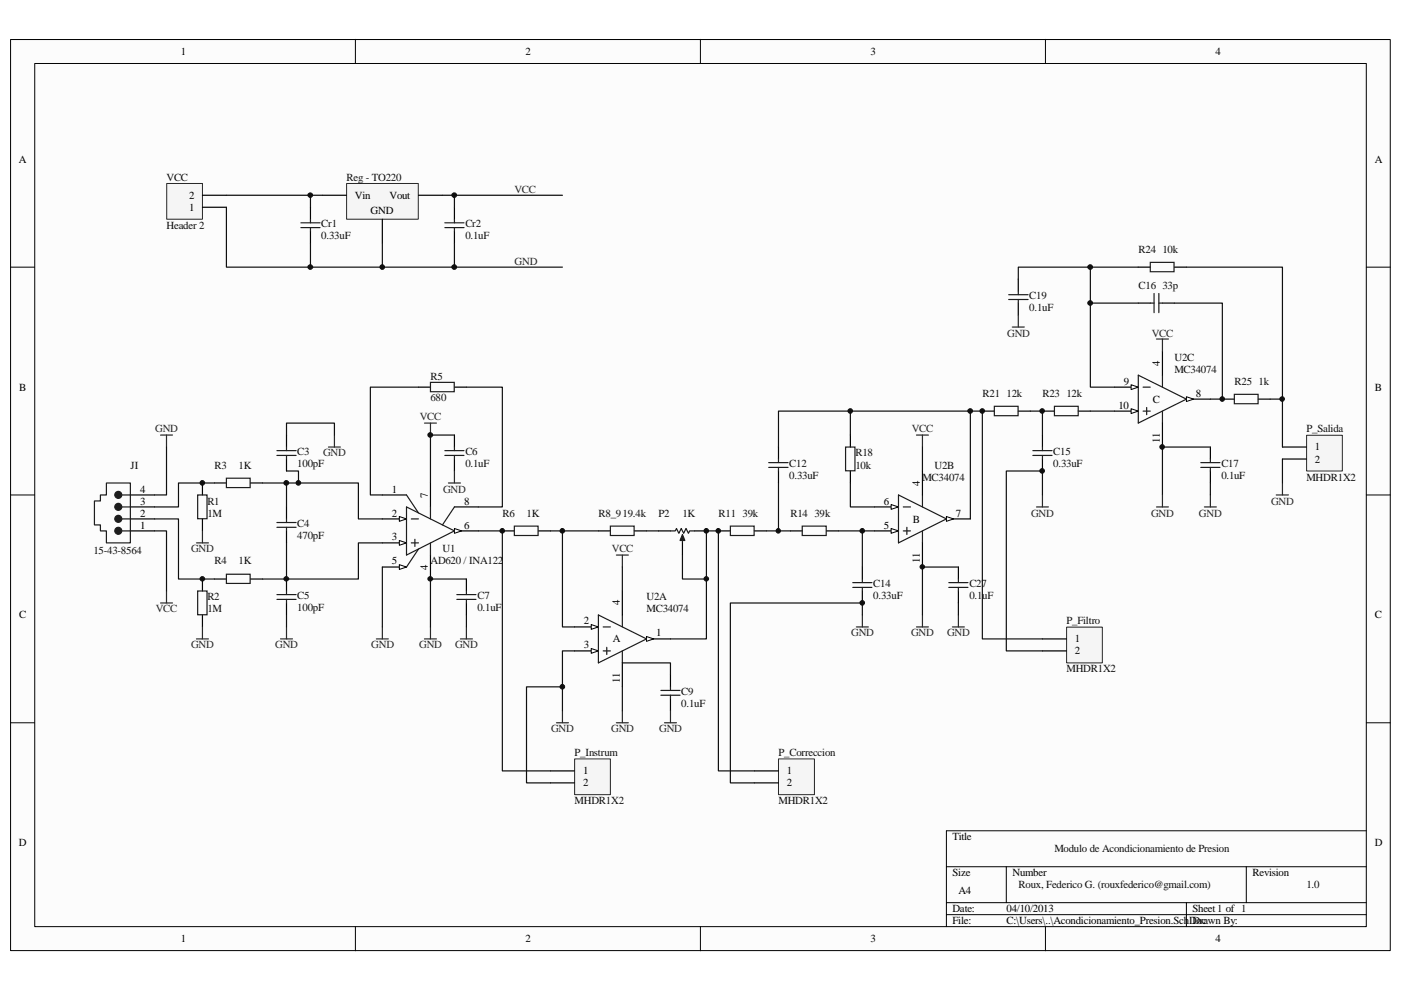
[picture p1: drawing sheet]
<svg xmlns="http://www.w3.org/2000/svg" width="297mm" height="210mm" viewBox="0 0 297 210" stroke-linecap="round" stroke-linejoin="round" font-family="sans-serif">
<path d="M2.3 8.4h292.5v193.1h-292.5z" fill="#fcfcfc"/>
<path d="M2.2 8.4h292.6v193.1h-292.6z" fill="none" stroke="#000" stroke-width=".21"/>
<path d="M7.4 13.5h282.3v183h-282.3z" fill="#fcfcfc"/>
<g fill="none" stroke="#000" stroke-width=".21">
<path d="M7.4 13.5h282.3v183h-282.3zM75.3 8.3v5.1M148.5 8.3v5.1M221.7 8.3v5.1M2.2 56.6h5.1M289.7 56.6h5.1M2.2 104.9h5.1M289.7 104.9h5.1M2.2 153.2h5.1M289.7 153.2h5.1M289.7 176.1h-89v20.4M75.3 196.5v5.1"/>
<path d="M148.5 196.5v5.1M200.7 183.8h89M200.7 191.4h89M200.7 193.9h89M213.4 183.8v7.6M221.7 196.5v5.1M251.5 191.4v5.1M264.2 183.8v7.6"/>
</g>
<g fill="none" stroke="#000" stroke-width=".25">
<path d="M60.7 92.2v2.6M60.7 97.3v2.6M42.9 102.4v2.5M42.9 110v2.6M45.5 102.4h2.5M53.1 102.4h2.6M60.7 107.5v2.5M60.7 112.6v2.5M81.1 104.9h5.1M81.1 110h5.1M42.9 122.8v2.5M42.9 130.4v2.5"/>
<path d="M45.5 122.8h2.5M53.1 122.8h2.6M60.7 122.8v2.5M60.7 127.8v2.6"/>
</g>
<g fill="none" stroke="#1c1c1c" stroke-width=".25">
<path d="M58.7 95.5h4.1M58.7 96.6h4.1M60.7 94.8v.7M60.7 96.6v.7M41.9 104.9h2v5.1h-2zM48 101.4h5v2h-5zM58.7 110.8h4.1M58.7 111.8h4.1M60.7 110v.8M60.7 111.8v.8M41.9 125.3h2v5h-2zM48 121.8h5v1.9h-5z"/>
<path d="M58.7 126.1h4.1M58.7 127.1h4.1M60.7 125.3v.8M60.7 127.1v.7"/>
</g>
<path d="M69.6 94.8h2.6M70.9 92.2v2.6M41.7 115.1h2.5M42.9 112.6v2.5M41.7 135.5h2.5M42.9 132.9v2.6M59.5 135.5h2.5M60.7 132.9v2.6" fill="none" stroke="#262626" stroke-width=".25"/>
<path d="M60.7 92.2v-2.5h10.2v2.5M60.7 130.4v2.5" fill="none" stroke="#0e0e0e" stroke-width=".25"/>
<path d="M84.7 109.5l1.5 .5-1.5 .5z" fill="#fcfcfc"/>
<path d="M84.7 109.5l1.5 .5-1.5 .5z" fill="none" stroke="#000" stroke-width=".21"/>
<path d="M81.1 115.1h5.1" fill="none" stroke="#000" stroke-width=".25"/>
<path d="M84.7 114.6l1.5 .5-1.5 .5z" fill="#fcfcfc"/>
<path d="M84.7 114.6l1.5 .5-1.5 .5z" fill="none" stroke="#000" stroke-width=".21"/>
<path d="M91.3 117.7v5.1M81.1 120.2h5.1" fill="none" stroke="#000" stroke-width=".25"/>
<path d="M84.7 119.7l1.5 .5-1.5 .5z" fill="#fcfcfc"/>
<path d="M84.7 119.7l1.5 .5-1.5 .5z" fill="none" stroke="#000" stroke-width=".21"/>
<path d="M96.3 112.6h5.1" fill="none" stroke="#000" stroke-width=".25"/>
<path d="M96.3 112.1l1.6 .5-1.6 .5z" fill="#fcfcfc"/>
<path d="M96.3 112.1l1.6 .5-1.6 .5z" fill="none" stroke="#000" stroke-width=".21"/>
<path d="M88.7 82.1h2.6M96.3 82.1h2.6M96.3 92.2v2.6M96.3 97.3v2.6M91.3 102.4v5.1M96.3 107.5h5.1M106.5 112.6h2.5M114.2 112.6h2.5M98.9 122.8v2.5M98.9 127.8v2.6M121.8 132.9h5.1" fill="none" stroke="#000" stroke-width=".25"/>
<g fill="none" stroke="#1c1c1c" stroke-width=".25">
<path d="M91.3 81.1h5v2h-5zM94.3 96.6h4.1M94.3 95.5h4.1M96.3 94.8v.7M96.3 96.6v.7M86.2 107.5l10.1 5.1-10.1 5.1zM86.2 104.9l2.5 3.9M87.2 110h1.5M87.2 115.1h1.5M88 114.3v1.6M88.7 116.4l-2.5 3.8M91.3 107.5v2.5"/>
<path d="M91.3 115.1v2.6M96.3 107.5l-2.5 3.8M109 111.5h5.1v2h-5.1zM96.9 127.1h4M96.9 126.1h4M98.9 125.3v.8M98.9 127.1v.7"/>
</g>
<path d="M88.7 82.1h-10.2v22.8h2.6M96.3 92.2h-5v10.2M98.9 82.1h7.6v25.4h-5.1M55.7 102.4h20.3v7.6h5.1M81.1 120.2v12.7M98.9 122.8h-7.6v10.1M98.9 130.4v2.5" fill="none" stroke="#0e0e0e" stroke-width=".25"/>
<path d="M90 89.7h2.5M91.3 89.7v2.5M96.3 99.9v2.5M95.1 102.4h2.5M79.8 135.5h2.5M81.1 132.9v2.6M90 135.5h2.5M91.3 132.9v2.6M97.6 135.5h2.6M98.9 132.9v2.6" fill="none" stroke="#262626" stroke-width=".25"/>
<path d="M125.3 132.4l1.6 .5-1.6 .5z" fill="#fcfcfc"/>
<path d="M125.3 132.4l1.6 .5-1.6 .5z" fill="none" stroke="#000" stroke-width=".21"/>
<path d="M121.8 138h5.1" fill="none" stroke="#000" stroke-width=".25"/>
<path d="M125.3 137.5l1.6 .5-1.6 .5z" fill="#fcfcfc"/>
<path d="M125.3 137.5l1.6 .5-1.6 .5z" fill="none" stroke="#000" stroke-width=".21"/>
<path d="M137.1 135.5h5.1" fill="none" stroke="#000" stroke-width=".25"/>
<path d="M137.1 135l1.5 .5-1.5 .5z" fill="#fcfcfc"/>
<path d="M137.1 135l1.5 .5-1.5 .5z" fill="none" stroke="#000" stroke-width=".21"/>
<path d="M129.4 111.5h5v2h-5zM144.7 113.8v1.3M126.9 130.4l10.2 5.1-10.2 5zM127.9 132.9h1.5M127.9 138h1.5M128.6 137.2v1.6M131.9 130.4v2.5M131.9 138v2.5" fill="none" stroke="#1c1c1c" stroke-width=".25"/>
<path d="M126.9 112.6h2.5M134.5 112.6h2.6M139.6 112.6h2.6M147.2 112.6h2.6M131.9 125.3v5.1M131.9 140.5v5.1" fill="none" stroke="#000" stroke-width=".25"/>
<path d="M144.7 113.3l.5 1.3h-1z" fill="#1c1c1c"/>
<g fill="none" stroke="#1c1c1c" stroke-width=".25">
<path d="M163 99.1h4.1M163 98.1h4.1M165.1 97.3v.8M165.1 99.1v.8M179.3 94.8h2v5h-2zM210.8 86.1h5.1v2h-5.1zM142.2 112.6h1l.2-.5 .5 1 .5-1 .5 1 .6-1 .5 1 .2-.5h1M144.7 113.3l.5 1.3h-1zM154.9 111.5h5v2h-5zM170.1 111.5h5.1v2h-5.1zM140.1 147.4h4.1M140.1 146.4h4.1"/>
<path d="M142.2 145.6v.8M142.2 147.4v.8"/>
</g>
<g fill="none" stroke="#000" stroke-width=".25">
<path d="M165.1 94.8v2.5M165.1 99.9v2.5M180.3 92.2v2.6M180.3 99.9v2.5M208.3 87.2h2.5M215.9 87.2h2.6M144.7 115.1v2.6M152.3 112.6h2.6M159.9 112.6h2.6M167.6 112.6h2.5M175.2 112.6h2.6M185.4 112.6h5.1"/>
<path d="M142.2 143.1v2.5M142.2 148.2v2.5"/>
</g>
<path d="M180.3 87.2v5M116.7 112.6h10.2M119.2 112.6v20.3h2.6M144.7 117.7v5.1h5.1M162.5 112.6h5.1M165.1 102.4v10.2M121.8 138h-2.6v12.7M131.9 120.2v5.1M131.9 140.5h10.3v2.6M131.9 145.6v5.1" fill="none" stroke="#0e0e0e" stroke-width=".25"/>
<path d="M130.7 117.7h2.5M131.9 117.7v2.5M118 153.2h2.5M119.2 150.7v2.5M130.7 153.2h2.5M131.9 150.7v2.5M140.9 153.2h2.5M142.2 150.7v2.5" fill="none" stroke="#262626" stroke-width=".25"/>
<path d="M188.9 112.1l1.6 .5-1.6 .5z" fill="#fcfcfc"/>
<path d="M188.9 112.1l1.6 .5-1.6 .5z" fill="none" stroke="#000" stroke-width=".21"/>
<path d="M185.4 107.5h5.1" fill="none" stroke="#000" stroke-width=".25"/>
<path d="M188.9 107l1.6 .5-1.6 .5z" fill="#fcfcfc"/>
<path d="M188.9 107l1.6 .5-1.6 .5z" fill="none" stroke="#000" stroke-width=".21"/>
<path d="M200.7 110h5" fill="none" stroke="#000" stroke-width=".25"/>
<path d="M200.7 109.5l1.5 .5-1.5 .5z" fill="#fcfcfc"/>
<path d="M200.7 109.5l1.5 .5-1.5 .5z" fill="none" stroke="#000" stroke-width=".21"/>
<g fill="none" stroke="#1c1c1c" stroke-width=".25">
<path d="M223.6 86.1h5v2h-5zM190.5 104.9l10.2 5.1-10.2 5.1zM191.5 107.5h1.5M191.5 112.6h1.5M192.3 111.8v1.5M195.6 104.9v2.6M195.6 112.6v2.5M180.8 124.5h4.1M180.8 123.5h4.1M182.8 122.8v.7M182.8 124.5v.8M201.2 124.5h4"/>
<path d="M201.2 123.5h4M203.2 122.8v.7M203.2 124.5v.8"/>
</g>
<path d="M195.6 99.9v5M221 87.2h2.6M228.6 87.2h2.6M236.3 87.2h5M195.6 115.1v5.1M182.8 120.2v2.6M182.8 125.3v2.5M203.2 120.2v2.6M203.2 125.3v2.5" fill="none" stroke="#000" stroke-width=".25"/>
<path d="M195.6 94.8v5.1M205.7 87.2v22.8M177.8 112.6h7.6M180.3 102.4v5.1h5.1M182.8 112.6v7.6M203.2 127.8v2.6" fill="none" stroke="#0e0e0e" stroke-width=".25"/>
<path d="M194.3 92.2h2.5M195.6 92.2v2.6M181.6 132.9h2.5M182.8 130.4v2.5M194.3 132.9h2.5M195.6 130.4v2.5M201.9 132.9h2.6M203.2 130.4v2.5" fill="none" stroke="#262626" stroke-width=".25"/>
<path d="M239.8 86.7l1.5 .5-1.5 .5z" fill="#fcfcfc"/>
<path d="M239.8 86.7l1.5 .5-1.5 .5z" fill="none" stroke="#000" stroke-width=".21"/>
<path d="M236.3 82.1h5" fill="none" stroke="#000" stroke-width=".25"/>
<path d="M239.8 81.6l1.5 .5-1.5 .5z" fill="#fcfcfc"/>
<path d="M239.8 81.6l1.5 .5-1.5 .5z" fill="none" stroke="#000" stroke-width=".21"/>
<path d="M251.5 84.6h5.1" fill="none" stroke="#000" stroke-width=".25"/>
<path d="M251.5 84.1l1.6 .5-1.6 .5z" fill="#fcfcfc"/>
<path d="M251.5 84.1l1.6 .5-1.6 .5z" fill="none" stroke="#000" stroke-width=".21"/>
<g fill="none" stroke="#1c1c1c" stroke-width=".25">
<path d="M243.9 55.6h5v2h-5zM241.3 79.5l10.2 5.1-10.2 5.1zM243.9 64.3h.8M244.7 62.2v4.1M245.7 62.2v4.1M245.7 64.3h.8M246.5 79.5v2.6M219 96.6h4.1M219 95.5h4.1M221 94.8v.7M221 96.6v.7M242.4 82.1h1.5"/>
<path d="M242.4 87.2h1.5M243.1 86.4v1.5M246.5 87.2v2.5M254.6 99.1h4.1M254.6 98.1h4.1M256.6 97.3v.8M256.6 99.1v.8M261.7 83.6h5v2h-5zM25.9 110h1.7"/>
</g>
<g fill="none" stroke="#000" stroke-width=".25">
<path d="M241.3 56.6h2.6M249 56.6h2.5M241.3 64.3h2.6M246.5 74.5v5M246.5 64.3h2.5M221 92.2v2.6M221 97.3v2.6M246.5 89.7v5.1M256.6 94.8v2.5M256.6 99.9v2.5M259.2 84.6h2.5M266.8 84.6h2.5"/>
<path d="M27.6 110h5.2M27.6 107.5h5.2M27.6 112.6h5.2"/>
</g>
<path d="M241.3 56.6h-10.1v7.7M241.3 64.3h-10.1v17.8h5.1M249 64.3h10.2v20.3h-2.6M218.5 87.2h2.5v5M231.2 87.2h5.1M256.6 94.8h-10.1v10.1M271.9 97.3v5.1M137.1 112.6h2.5M256.6 102.4v2.5" fill="none" stroke="#0e0e0e" stroke-width=".25"/>
<path d="M245.2 71.9h2.5M246.5 71.9v2.6M219.7 107.5h2.6M221 104.9v2.6M245.2 107.5h2.5M246.5 104.9v2.6M255.4 107.5h2.5M256.6 104.9v2.6M270.6 104.9h2.6M271.9 102.4v2.5" fill="none" stroke="#262626" stroke-width=".25"/>
<circle cx="25.1" cy="110" r=".74" fill="#1c1c1c"/>
<g fill="none" stroke="#1c1c1c" stroke-width=".25">
<path d="M25.9 104.9h1.7"/>
<circle cx="25.1" cy="110" r=".74"/>
</g>
<circle cx="25.1" cy="104.9" r=".74" fill="#1c1c1c"/>
<g fill="none" stroke="#1c1c1c" stroke-width=".25">
<path d="M25.9 107.5h1.7"/>
<circle cx="25.1" cy="104.9" r=".74"/>
</g>
<circle cx="25.1" cy="107.5" r=".74" fill="#1c1c1c"/>
<g fill="none" stroke="#1c1c1c" stroke-width=".25">
<path d="M25.9 112.6h1.7"/>
<circle cx="25.1" cy="107.5" r=".74"/>
</g>
<circle cx="25.1" cy="112.5" r=".74" fill="#1c1c1c"/>
<g fill="none" stroke="#1c1c1c" stroke-width=".25">
<path d="M213.9 63.5h4.1M213.9 62.5h4.1M215.9 61.7v.8M215.9 63.5v.8M22.6 102.4h5v12.7h-5v-2.5h-1.3v-1.3h-1.3v-5.1h1.3v-1.3h1.3z"/>
<circle cx="25.1" cy="112.5" r=".74"/>
</g>
<path d="M215.9 59.2v2.5M215.9 64.3v2.5M27.6 104.9h5.2" fill="none" stroke="#000" stroke-width=".25"/>
<path d="M231.2 56.6h-15.3v2.6M35.3 94.8v10.1h-2.5M60.7 99.9h2.6v2.5M32.8 110h5v12.8h7.7M32.8 112.6h2.5v12.7M45.5 102.4h-7.7v5.1h-5M60.7 115.1v7.7h-5M60.7 102.4v5.1M81.1 115.1h-5.1v7.7h-15.3M203.2 120.2h-7.6v10.2" fill="none" stroke="#0e0e0e" stroke-width=".25"/>
<path d="M214.6 69.3h2.6M215.9 66.8v2.5M34 92.2h2.6M35.3 92.2v2.6M34 127.8h2.6M35.3 125.3v2.5" fill="none" stroke="#262626" stroke-width=".25"/>
<path d="M35.4 38.9h7.5v7.6h-7.5z" fill="#f5f5f5"/>
<path d="M35.3 38.9h7.6v7.6h-7.6z" fill="none" stroke="#262626" stroke-width=".21"/>
<path d="M42.9 43.9h5.1M42.9 41.4h5.1M65.8 43.9v2.6M65.8 49v2.6M96.3 43.9v2.6M96.3 49v2.6" fill="none" stroke="#000" stroke-width=".25"/>
<path d="M63.8 48.3h4.1M63.8 47.2h4.1M65.8 46.5v.7M65.8 48.3v.7M94.3 48.3h4.1M94.3 47.2h4.1M96.3 46.5v.7M96.3 48.3v.7" fill="none" stroke="#1c1c1c" stroke-width=".25"/>
<path d="M73.5 38.9h15.2v7.6h-15.2z" fill="#f5f5f5"/>
<path d="M73.5 38.9h15.2v7.6h-15.2z" fill="none" stroke="#262626" stroke-width=".21"/>
<path d="M68.4 41.4h5M81.1 46.5v5.1M88.7 41.4h5.1" fill="none" stroke="#000" stroke-width=".25"/>
<path d="M48 43.9v12.7h71.2M48 41.4h20.4M65.8 41.4v2.5M65.8 51.6v5M81.1 51.6v5M93.8 41.4h2.5v2.5M96.3 41.4h22.9M96.3 51.6v5" fill="none" stroke="#0e0e0e" stroke-width=".25"/>
<path d="M277.1 92.3h7.5v7.6h-7.5z" fill="#f5f5f5"/>
<path d="M277 92.3h7.6v7.6h-7.6z" fill="none" stroke="#262626" stroke-width=".21"/>
<path d="M271.9 94.8h5.1M271.9 97.3h5.1" fill="none" stroke="#000" stroke-width=".25"/>
<path d="M121.9 161h7.5v7.5h-7.5z" fill="#f5f5f5"/>
<path d="M121.8 160.9h7.6v7.6h-7.6z" fill="none" stroke="#262626" stroke-width=".21"/>
<path d="M116.7 163.4h5.1M116.7 166h5.1" fill="none" stroke="#000" stroke-width=".25"/>
<path d="M101.4 112.6h5.1v50.8h10.2M119.2 145.6h-7.6v20.4h5.1" fill="none" stroke="#0e0e0e" stroke-width=".25"/>
<path d="M165.1 161h7.6v7.5h-7.6z" fill="#f5f5f5"/>
<path d="M165.1 160.9h7.6v7.6h-7.6z" fill="none" stroke="#262626" stroke-width=".21"/>
<path d="M159.9 163.4h5.2M159.9 166h5.2" fill="none" stroke="#000" stroke-width=".25"/>
<path d="M142.2 135.5h7.6v-22.9h2.5v50.8h7.6M182.8 130.4v-2.6h-27.9v38.2h5" fill="none" stroke="#0e0e0e" stroke-width=".25"/>
<path d="M226.2 133h7.5v7.5h-7.5z" fill="#f5f5f5"/>
<path d="M226.1 133h7.6v7.5h-7.6z" fill="none" stroke="#262626" stroke-width=".21"/>
<path d="M221 135.5h5.1M221 138h5.1" fill="none" stroke="#000" stroke-width=".25"/>
<path d="M251.5 56.6h20.4v38.2M165.1 94.8v-7.6h43.2v48.3h12.7M269.3 84.6h2.6M221 104.9v-5h-7.6v38.1h7.6" fill="none" stroke="#0e0e0e" stroke-width=".25"/>
<circle cx="42.9" cy="122.7" r=".48" fill="#0e0e0e"/>
<circle cx="42.9" cy="122.7" r=".48" fill="none" stroke="#0e0e0e" stroke-width=".21"/>
<circle cx="42.9" cy="102.4" r=".49" fill="#0e0e0e"/>
<circle cx="42.9" cy="102.4" r=".49" fill="none" stroke="#0e0e0e" stroke-width=".21"/>
<circle cx="60.7" cy="122.7" r=".49" fill="#0e0e0e"/>
<circle cx="60.7" cy="122.7" r=".49" fill="none" stroke="#0e0e0e" stroke-width=".21"/>
<circle cx="60.7" cy="102.4" r=".5" fill="#0e0e0e"/>
<circle cx="60.7" cy="102.4" r=".5" fill="none" stroke="#0e0e0e" stroke-width=".21"/>
<circle cx="63.3" cy="102.4" r=".49" fill="#0e0e0e"/>
<circle cx="63.3" cy="102.4" r=".49" fill="none" stroke="#0e0e0e" stroke-width=".21"/>
<circle cx="65.8" cy="56.6" r=".49" fill="#0e0e0e"/>
<circle cx="65.8" cy="56.6" r=".49" fill="none" stroke="#0e0e0e" stroke-width=".21"/>
<circle cx="65.8" cy="41.4" r=".49" fill="#0e0e0e"/>
<circle cx="65.8" cy="41.4" r=".49" fill="none" stroke="#0e0e0e" stroke-width=".21"/>
<circle cx="81" cy="56.6" r=".49" fill="#0e0e0e"/>
<circle cx="81" cy="56.6" r=".49" fill="none" stroke="#0e0e0e" stroke-width=".21"/>
<circle cx="91.2" cy="122.7" r=".49" fill="#0e0e0e"/>
<circle cx="91.2" cy="122.7" r=".49" fill="none" stroke="#0e0e0e" stroke-width=".21"/>
<circle cx="91.2" cy="92.2" r=".5" fill="#0e0e0e"/>
<circle cx="91.2" cy="92.2" r=".5" fill="none" stroke="#0e0e0e" stroke-width=".21"/>
<circle cx="96.3" cy="56.6" r=".49" fill="#0e0e0e"/>
<circle cx="96.3" cy="56.6" r=".49" fill="none" stroke="#0e0e0e" stroke-width=".21"/>
<circle cx="96.3" cy="41.4" r=".49" fill="#0e0e0e"/>
<circle cx="96.3" cy="41.4" r=".49" fill="none" stroke="#0e0e0e" stroke-width=".21"/>
<circle cx="106.5" cy="112.5" r=".48" fill="#0e0e0e"/>
<circle cx="106.5" cy="112.5" r=".48" fill="none" stroke="#0e0e0e" stroke-width=".21"/>
<circle cx="119.2" cy="145.6" r=".49" fill="#0e0e0e"/>
<circle cx="119.2" cy="145.6" r=".49" fill="none" stroke="#0e0e0e" stroke-width=".21"/>
<circle cx="119.2" cy="112.5" r=".49" fill="#0e0e0e"/>
<circle cx="119.2" cy="112.5" r=".49" fill="none" stroke="#0e0e0e" stroke-width=".21"/>
<circle cx="149.8" cy="122.7" r=".48" fill="#0e0e0e"/>
<circle cx="149.8" cy="122.7" r=".48" fill="none" stroke="#0e0e0e" stroke-width=".21"/>
<circle cx="149.7" cy="112.5" r=".49" fill="#0e0e0e"/>
<circle cx="149.7" cy="112.5" r=".49" fill="none" stroke="#0e0e0e" stroke-width=".21"/>
<circle cx="152.3" cy="112.5" r=".49" fill="#0e0e0e"/>
<circle cx="152.3" cy="112.5" r=".49" fill="none" stroke="#0e0e0e" stroke-width=".21"/>
<circle cx="165" cy="112.5" r=".47" fill="#0e0e0e"/>
<circle cx="165" cy="112.5" r=".47" fill="none" stroke="#0e0e0e" stroke-width=".21"/>
<circle cx="180.3" cy="87.1" r=".48" fill="#0e0e0e"/>
<circle cx="180.3" cy="87.1" r=".48" fill="none" stroke="#0e0e0e" stroke-width=".21"/>
<circle cx="182.8" cy="127.8" r=".48" fill="#0e0e0e"/>
<circle cx="182.8" cy="127.8" r=".48" fill="none" stroke="#0e0e0e" stroke-width=".21"/>
<circle cx="182.8" cy="112.5" r=".48" fill="#0e0e0e"/>
<circle cx="182.8" cy="112.5" r=".48" fill="none" stroke="#0e0e0e" stroke-width=".21"/>
<circle cx="195.6" cy="120.2" r=".48" fill="#0e0e0e"/>
<circle cx="195.6" cy="120.2" r=".48" fill="none" stroke="#0e0e0e" stroke-width=".21"/>
<circle cx="205.7" cy="87.1" r=".49" fill="#0e0e0e"/>
<circle cx="205.7" cy="87.1" r=".49" fill="none" stroke="#0e0e0e" stroke-width=".21"/>
<circle cx="208.3" cy="87.1" r=".48" fill="#0e0e0e"/>
<circle cx="208.3" cy="87.1" r=".48" fill="none" stroke="#0e0e0e" stroke-width=".21"/>
<circle cx="221" cy="99.8" r=".49" fill="#0e0e0e"/>
<circle cx="221" cy="99.8" r=".49" fill="none" stroke="#0e0e0e" stroke-width=".21"/>
<circle cx="221" cy="87.1" r=".48" fill="#0e0e0e"/>
<circle cx="221" cy="87.1" r=".48" fill="none" stroke="#0e0e0e" stroke-width=".21"/>
<circle cx="231.2" cy="64.2" r=".49" fill="#0e0e0e"/>
<circle cx="231.2" cy="64.2" r=".49" fill="none" stroke="#0e0e0e" stroke-width=".21"/>
<circle cx="231.2" cy="56.6" r=".49" fill="#0e0e0e"/>
<circle cx="231.2" cy="56.6" r=".49" fill="none" stroke="#0e0e0e" stroke-width=".21"/>
<circle cx="246.4" cy="94.8" r=".49" fill="#0e0e0e"/>
<circle cx="246.4" cy="94.8" r=".49" fill="none" stroke="#0e0e0e" stroke-width=".21"/>
<circle cx="259.1" cy="84.6" r=".49" fill="#0e0e0e"/>
<circle cx="259.1" cy="84.6" r=".49" fill="none" stroke="#0e0e0e" stroke-width=".21"/>
<circle cx="271.8" cy="84.6" r=".48" fill="#0e0e0e"/>
<circle cx="271.8" cy="84.6" r=".48" fill="none" stroke="#0e0e0e" stroke-width=".21"/>
<g font-size="2.3">
<text x="38.3" y="11.6">1</text>
<text x="111.4" y="11.6">2</text>
<text x="184.6" y="11.6">3</text>
<text x="257.7" y="11.6">4</text>
<text x="4" y="34.5">A</text>
<text x="291.5" y="34.5">A</text>
<text x="40.1" y="44.7">1</text>
<text x="40.1" y="42.1">2</text>
<text x="75.3" y="42.1">Vin</text>
<text x="78.6" y="45.4">GND</text>
<text x="82.6" y="42.1">Vout</text>
<text x="245.9" y="77.5" transform="rotate(-90 245.9 77.5)">4</text>
<text x="4.1" y="82.8">B</text>
<text x="238.2" y="81.5">9</text>
<text x="291.5" y="82.8">B</text>
<text x="237.1" y="86.6">10</text>
<text x="244.4" y="85.3">C</text>
<text x="253.6" y="84.1">8</text>
<text x="245.9" y="94" transform="rotate(-90 245.9 94)">11</text>
<text x="278.8" y="95.5">1</text>
<text x="278.8" y="98.1">2</text>
<text x="29.7" y="107">3</text>
<text x="29.7" y="104.4">4</text>
<text x="83.1" y="104.4">1</text>
<text x="90.7" y="105.5" transform="rotate(-90 90.7 105.5)">7</text>
<text x="98.4" y="107">8</text>
<text x="187.4" y="107">6</text>
<text x="195" y="103" transform="rotate(-90 195 103)">4</text>
<text x="29.7" y="109.5">2</text>
<text x="29.7" y="112.1">1</text>
<text x="83.1" y="109.5">2</text>
<text x="98.4" y="112.1">6</text>
<text x="187.4" y="112.1">5</text>
<text x="193.5" y="110.8">B</text>
<text x="202.7" y="109.5">7</text>
<text x="83.1" y="114.6">3</text>
<text x="83.1" y="119.7">5</text>
<text x="195" y="119.5" transform="rotate(-90 195 119.5)">11</text>
<text x="90.7" y="120.9" transform="rotate(-90 90.7 120.9)">4</text>
<text x="4.1" y="131.1">C</text>
<text x="131.4" y="128.4" transform="rotate(-90 131.4 128.4)">4</text>
<text x="291.5" y="131.1">C</text>
<text x="123.8" y="132.4">2</text>
<text x="123.8" y="137.5">3</text>
<text x="130" y="136.2">A</text>
<text x="139.1" y="134.9">1</text>
<text x="227.9" y="136.2">1</text>
<text x="227.9" y="138.7">2</text>
<text x="131.4" y="144.9" transform="rotate(-90 131.4 144.9)">11</text>
<text x="123.6" y="164.2">1</text>
<text x="123.6" y="166.7">2</text>
<text x="166.8" y="164.2">1</text>
<text x="166.8" y="166.7">2</text>
<text x="4" y="179.4">D</text>
<text x="201.9" y="178.1">Title</text>
<text x="291.5" y="179.4">D</text>
<text x="201.9" y="185.8">Size</text>
<text x="214.7" y="185.8">Number</text>
<text x="265.6" y="185.8">Revision</text>
<text x="203.2" y="189.6">A4</text>
<text x="201.9" y="193.4">Date:</text>
<text x="201.9" y="196">File:</text>
<text x="213.4" y="193.4">04/10/2013</text>
<text x="213.4" y="196">C:\Users\..\Acondicionamiento_Presion.SchDoc</text>
<text x="252.8" y="193.4">Sheet1 of 1</text>
<text x="252.8" y="196">Drawn By:</text>
<text x="38.3" y="199.8">1</text>
<text x="111.4" y="199.8">2</text>
<text x="184.6" y="199.8">3</text>
<text x="257.7" y="199.8">4</text>
</g>
<g font-size="2.3" fill="#0e0e0e">
<text x="35.3" y="38.3">VCC</text>
<text x="73.5" y="38.3">Reg - TO220</text>
<text x="35.3" y="48.5">Header 2</text>
<text x="68.1" y="50.8">0.33uF</text>
<text x="68.1" y="48.2">Cr1</text>
<text x="98.7" y="50.8">0.1uF</text>
<text x="98.7" y="48.2">Cr2</text>
<text x="241.4" y="53.6">R24</text>
<text x="246.5" y="53.6">10k</text>
<text x="218.2" y="63.5">C19</text>
<text x="241.4" y="61.2">C16</text>
<text x="246.5" y="61.2">33p</text>
<text x="218.2" y="66">0.1uF</text>
<text x="249" y="76.5">U2C</text>
<text x="91.3" y="80.5">R5</text>
<text x="249" y="79">MC34074</text>
<text x="261.7" y="81.5">R25</text>
<text x="266.8" y="81.5">1k</text>
<text x="91.3" y="85.1">680</text>
<text x="208.3" y="84.1">R21</text>
<text x="213.4" y="84.1">12k</text>
<text x="221" y="84.1">R23</text>
<text x="226.1" y="84.1">12k</text>
<text x="277" y="91.7">P_Salida</text>
<text x="27.7" y="99.4">JI</text>
<text x="45.5" y="99.4">R3</text>
<text x="50.6" y="99.4">1K</text>
<text x="63" y="99.1">100pF</text>
<text x="63" y="96.5">C3</text>
<text x="98.7" y="99.1">0.1uF</text>
<text x="98.7" y="96.5">C6</text>
<text x="167.3" y="101.6">0.33uF</text>
<text x="167.3" y="99.1">C12</text>
<text x="181.4" y="99.4">10k</text>
<text x="181.4" y="96.8">R18</text>
<text x="195.6" y="101.9">MC34074</text>
<text x="198.1" y="99.4">U2B</text>
<text x="223.3" y="99.1">0.33uF</text>
<text x="223.3" y="96.5">C15</text>
<text x="258.9" y="101.6">0.1uF</text>
<text x="258.9" y="99.1">C17</text>
<text x="277" y="101.9">MHDR1X2</text>
<text x="44" y="107">R1</text>
<text x="44" y="109.5">1M</text>
<text x="63" y="111.8">C4</text>
<text x="106.5" y="109.5">R6</text>
<text x="111.6" y="109.5">1K</text>
<text x="126.9" y="109.5">R8_919.4k</text>
<text x="139.6" y="109.5">P2</text>
<text x="144.7" y="109.5">1K</text>
<text x="152.4" y="109.5">R11</text>
<text x="157.4" y="109.5">39k</text>
<text x="167.6" y="109.5">R14</text>
<text x="172.7" y="109.5">39k</text>
<text x="19.8" y="117.4">15-43-8564</text>
<text x="45.5" y="119.7">R4</text>
<text x="50.6" y="119.7">1K</text>
<text x="63" y="114.3">470pF</text>
<text x="91.3" y="119.7">AD620 / INA122</text>
<text x="93.8" y="117.1">U1</text>
<text x="185.2" y="124.5">C14</text>
<text x="205.5" y="124.5">C27</text>
<text x="44" y="129.8">1M</text>
<text x="44" y="127.3">R2</text>
<text x="63" y="129.6">100pF</text>
<text x="63" y="127">C5</text>
<text x="101.2" y="129.6">0.1uF</text>
<text x="101.2" y="127">C7</text>
<text x="137.1" y="127.3">U2A</text>
<text x="137.1" y="129.8">MC34074</text>
<text x="185.2" y="127">0.33uF</text>
<text x="205.5" y="127">0.1uF</text>
<text x="226.1" y="132.4">P_Filtro</text>
<text x="226.1" y="142.6">MHDR1X2</text>
<text x="144.4" y="149.9">0.1uF</text>
<text x="144.4" y="147.4">C9</text>
<text x="121.8" y="160.4">P_Instrum</text>
<text x="165.1" y="160.4">P_Correccion</text>
<text x="121.8" y="170.5">MHDR1X2</text>
<text x="165.1" y="170.5">MHDR1X2</text>
<text x="223.6" y="180.7">Modulo de Acondicionamiento de Presion</text>
<text x="215.9" y="188.3">Roux, Federico G. (rouxfederico@gmail.com)</text>
<text x="277" y="188.3">1.0</text>
</g>
<g font-size="2.3" fill="#262626">
<text x="109.1" y="40.9">VCC</text>
<text x="109.1" y="56.1">GND</text>
<text x="213.5" y="71.4">GND</text>
<text x="244.2" y="71.4">VCC</text>
<text x="89" y="89.2">VCC</text>
<text x="32.9" y="91.7">GND</text>
<text x="193.3" y="91.7">VCC</text>
<text x="68.5" y="96.8">GND</text>
<text x="93.9" y="104.4">GND</text>
<text x="269.5" y="107">GND</text>
<text x="218.6" y="109.5">GND</text>
<text x="244" y="109.5">GND</text>
<text x="254.2" y="109.5">GND</text>
<text x="40.5" y="117.1">GND</text>
<text x="129.7" y="117.1">VCC</text>
<text x="33.1" y="129.8">VCC</text>
<text x="40.5" y="137.5">GND</text>
<text x="58.3" y="137.5">GND</text>
<text x="78.7" y="137.5">GND</text>
<text x="88.9" y="137.5">GND</text>
<text x="96.5" y="137.5">GND</text>
<text x="180.5" y="134.9">GND</text>
<text x="193.2" y="134.9">GND</text>
<text x="200.8" y="134.9">GND</text>
<text x="116.8" y="155.3">GND</text>
<text x="129.6" y="155.3">GND</text>
<text x="139.7" y="155.3">GND</text>
</g>
</svg>
